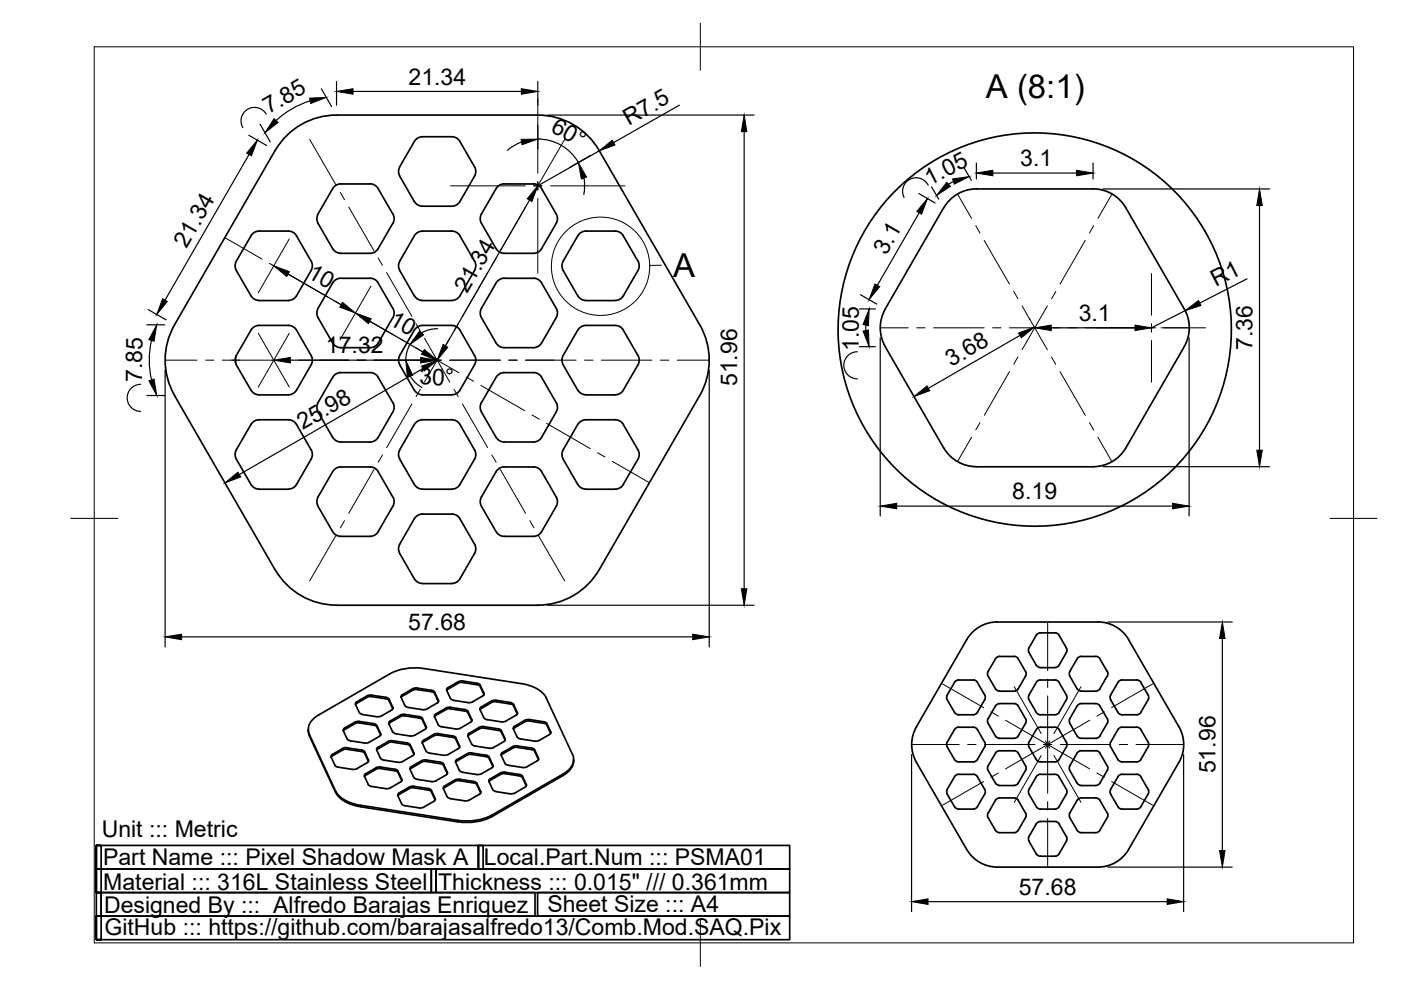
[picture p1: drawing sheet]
<svg xmlns="http://www.w3.org/2000/svg" width="297mm" height="210mm" viewBox="0 0 297 210" stroke-linecap="round" stroke-linejoin="round" font-family="sans-serif">
<!-- layer: Visible -->
<g fill="none" stroke="#000" stroke-width=".36">
<path d="M70.5 40l-3.1 5.4M72.3 39h6.1M72.3 39a2 2 0 0 0-1.8 1M78.5 39a2 2 0 0 1 1.7 1M80.2 40l3.1 5.4M87.8 30l-3 5.3a2 2 0 0 0 0 2l3 5.4M87.9 30a2 2 0 0 1 1.7-1h6.2a2 2 0 0 1 1.7 1l3.1 5.4a1.94 1.94 0 0 1 0 1.9l-3.1 5.4a1.98 1.98 0 0 1-1.7 1h-6.2a2 2 0 0 1-1.7-1M105.2 40l-3.1 5.4a2 2 0 0 0 0 2M106.9 39h6.2M106.9 39a2 2 0 0 0-1.7 1M113.1 39a2 2 0 0 1 1.7 1M114.8 40l3.1 5.4a2 2 0 0 1 0 2"/>
<path d="M50.1 55.4l3.1-5.4a2 2 0 0 1 1.7-1h6.2a2 2 0 0 1 1.8 1l3.1 5.4M50.1 55.3a2 2 0 0 0 0 2l3.1 5.4a2.03 2.03 0 0 0 1.7 1h6.2a2.1 2.1 0 0 0 1.8-1l3.1-5.3a1.98 1.98 0 0 0 0-2.1M67.4 47.4l3.1 5.3a2 2 0 0 0 1.8 1M67.5 45.4a2 2 0 0 0 0 2M72.3 59h6.2a2 2 0 0 1 1.7 1l3.1 5.4M72.3 59a2 2 0 0 0-1.8 1l-3.1 5.4M83.3 47.4l-3.1 5.3a2 2 0 0 1-1.7 1h-6.2M83.3 45.4a2 2 0 0 1 0 2M84.8 55.3a2 2 0 0 0 0 2l3 5.4M87.8 50l-3 5.4M87.9 50a2 2 0 0 1 1.7-1h6.2a2 2 0 0 1 1.7 1l3.1 5.4M100.6 55.3a1.99 1.99 0 0 1 0 2.1l-3.1 5.3a2.07 2.07 0 0 1-1.7 1h-6.2a2 2 0 0 1-1.7-1"/>
<path d="M102.1 47.4l3.1 5.3M114.8 52.7a2 2 0 0 1-1.7 1h-6.2a2 2 0 0 1-1.7-1M114.8 60a1.94 1.94 0 0 0-1.7-1h-6.2a2 2 0 0 0-1.7 1M117.9 47.4l-3.1 5.3M119.4 55.3a2 2 0 0 0 0 2l3.4 5.7a2 2 0 0 0 1.4 .7h6.2a2.1 2.1 0 0 0 1.8-1M132.1 50l3.2 5.4M132.2 50a2 2 0 0 0-1.8-1h-6.2a2 2 0 0 0-1.7 1l-3.1 5.4M135.3 55.3a2 2 0 0 1 0 2l-3.2 5.4M207 40.1h24.8M207 40a8.1 8.1 0 0 0-6.9 4.1l-12.4 21.4a8 8 0 0 0 0 8l12.4 21.5M231.8 40a8 8 0 0 1 6.9 4l12.4 21.5a7.9 7.9 0 0 1 0 8M53.2 70l-3.1 5.4a2 2 0 0 0 0 2l3.1 5.3"/>
<path d="M62.9 70l3.1 5.4a2 2 0 0 1 0 2l-3.1 5.3M62.9 70a2 2 0 0 0-1.8-1h-6.2a2 2 0 0 0-1.7 1M67.4 67.4l3.1 5.3a2 2 0 0 0 1.8 1M67.5 65.4a2 2 0 0 0 0 2M72.3 79h6.1M72.3 79a2 2 0 0 0-1.8 1l-3.1 5.4M78.5 79a2 2 0 0 1 1.7 1l3.1 5.4M83.3 67.4l-3.1 5.3a2 2 0 0 1-1.7 1h-6.2M83.3 65.4a2 2 0 0 1 0 2M87.8 70l-3 5.4a2 2 0 0 0 0 2l3 5.3M97.5 70l3.1 5.4a2 2 0 0 1 0 2l-3.1 5.3M97.5 70a2 2 0 0 0-1.7-1h-6.2a2 2 0 0 0-1.7 1"/>
<path d="M105.2 60l-3.1 5.4a2 2 0 0 0 0 2l3.1 5.3M106.9 79h6.2M106.9 79a2 2 0 0 0-1.7 1M113.1 79a2 2 0 0 1 1.7 1M114.8 60l3.1 5.4a2 2 0 0 1 0 2l-3.1 5.3M114.8 72.7a2 2 0 0 1-1.7 1h-6.2a2 2 0 0 1-1.7-1M122.5 70l-3.1 5.4a2 2 0 0 0 0 2l3.1 5.3M132.1 70l3.2 5.4a2 2 0 0 1 0 2l-3.2 5.3M132.2 70a2 2 0 0 0-1.8-1h-6.2a2 2 0 0 0-1.7 1M251.1 73.5l-12.4 21.5a8 8 0 0 1-6.9 4M53.2 82.7a2 2 0 0 0 1.7 1M53.5 89.7a2 2 0 0 1 1.4-.7h6.2a1.99 1.99 0 0 1 1.8 1l3.1 5.4a1.99 1.99 0 0 1 0 2l-3.1 5.3a2.07 2.07 0 0 1-1.8 1h-6.2a1.99 1.99 0 0 1-1.7-1l-3.1-5.3a2.01 2.01 0 0 1 0-2z"/>
<path d="M54.9 83.7h6.2M62.9 82.7a2 2 0 0 1-1.8 1M67.4 87.4l3.1 5.3a2 2 0 0 0 1.8 1M67.5 85.3a2 2 0 0 0 0 2M72.3 99h6.2a2 2 0 0 1 1.7 1M72.3 99a2 2 0 0 0-1.8 1M83.3 87.4l-3.1 5.3a2 2 0 0 1-1.7 1h-6.2M83.3 85.3a2 2 0 0 1 0 2M87.8 90l-3 5.4a2 2 0 0 0 0 2l3 5.3M87.9 82.7a2 2 0 0 0 1.7 1M87.9 90a2 2 0 0 1 1.7-1h6.2a1.99 1.99 0 0 1 1.7 1l3.1 5.4a2 2 0 0 1 0 2l-3.1 5.3a1.98 1.98 0 0 1-1.7 1h-6.2a2.1 2.1 0 0 1-1.7-1M89.6 83.7h6.2"/>
<path d="M97.5 82.7a2 2 0 0 1-1.7 1M105.2 80l-3.1 5.3a2 2 0 0 0 0 2l3.1 5.4M114.8 80l3.1 5.3a2 2 0 0 1 0 2l-3.1 5.4M114.8 92.7a2 2 0 0 1-1.7 1h-6.2a2 2 0 0 1-1.7-1M114.8 100a1.94 1.94 0 0 0-1.7-1h-6.2a2 2 0 0 0-1.7 1M122.5 82.7a2 2 0 0 0 1.7 1M124.2 83.7h6.2M132.1 90l3.2 5.4a2 2 0 0 1 0 2l-3.2 5.3M132.2 82.7a2 2 0 0 1-1.8 1M132.2 90a2 2 0 0 0-1.8-1h-6.2a2 2 0 0 0-1.7 1l-3.1 5.4a2.02 2.02 0 0 0 0 2l3.1 5.3a2.07 2.07 0 0 0 1.7 1h6.2a2.1 2.1 0 0 0 1.8-1M200.1 95a8 8 0 0 0 6.9 3.9M207 99h24.8"/>
<path d="M67.4 107.4l3.1 5.3a2 2 0 0 0 1.8 1M67.5 105.3a2 2 0 0 0 0 2M70.5 100l-3.1 5.4M80.2 100l3.1 5.4M83.3 107.4l-3.1 5.3a2 2 0 0 1-1.7 1h-6.2M83.3 105.3a2 2 0 0 1 0 2M84.8 115.4a2 2 0 0 0 0 2l3 5.3M87.8 110l-3 5.4M87.9 110a2 2 0 0 1 1.7-1h6.2a1.91 1.91 0 0 1 1.7 1l3.1 5.4M100.6 115.4a1.99 1.99 0 0 1 0 2l-3.1 5.3a2.07 2.07 0 0 1-1.7 1h-6.2a2 2 0 0 1-1.7-1M102.1 105.3a2 2 0 0 0 0 2M102.1 107.4l3.1 5.3"/>
<path d="M105.2 100l-3.1 5.4M114.8 100l3.1 5.4M114.8 112.7a2 2 0 0 1-1.7 1h-6.2a2 2 0 0 1-1.7-1M117.9 107.4l-3.1 5.3M117.9 105.3a2 2 0 0 1 0 2M58.3 120.8l-21.3-36.9a15 15 0 0 1 0-15l21.3-37a15.1 15.1 0 0 1 13-7.5h42.7a15 15 0 0 1 13 7.5l21.4 37a15 15 0 0 1 0 14.9l-21.4 37M58.4 120.8a15.1 15.1 0 0 0 12.9 7.5h42.7a15 15 0 0 0 13-7.5M211.5 131.9h21.3a7.5 7.5 0 0 1 6.5 3.7M211.5 131.9a7.5 7.5 0 0 0-6.5 3.7l-10.7 18.5M211.9 139.2h3.1M211.9 139.2l-.5 .1-.3 .4-1.6 2.7M215 139.2l.7 .3 1.7 2.9 .2 .5-1.7 3.1-.4 .4-.5 .1"/>
<path d="M218.2 137.4l-.2 .5 .2 .5 1.5 2.6 .4 .4 .5 .1M220.6 134.2h3.1M220.6 134.2l-.5 .1-.4 .4-1.5 2.7M223.7 134.2l.5 .1 .3 .4 1.6 2.7M226.1 138.4l-1.6 2.6-.3 .4-.5 .1M226.1 137.4l.1 .5-.1 .5M228.4 139.7l-1.6 2.7-.1 .5 .1 .5 1.6 2.6M229.2 139.2h3.1M229.2 139.2l-.5 .1-.3 .4M232.3 139.2l.5 .1 .4 .4M233.2 139.7l1.6 2.7 .1 .5-.1 .5-1.6 2.6M239.3 135.6l10.7 18.5"/>
<path d="M65.4 154.7l.2 1.4 5.5 11.9a6.9 6.9 0 0 0 5.3 3l20.7 3.3M72.8 154.9l.8 1.8M73.1 154.4l-.3 .3v.2l.3-.2M73.6 156.7l.7 .4 3 .4 1-.1M75.2 153.4l-2.2 1.3M75.4 149.4l.8 1.7 .4 .3 3.3 .6 1-.2 2.1-1.2 .3-.2v-.4M76.2 153.3l3 .4M76.2 153.3l-1 .1M76.6 159l-3.5-.5-2.6 1.5-.3 .3v.2l2.9-1.7 3.5 .5M76.6 159.3l.7 .4M76.6 159l.7 .4M77.3 159.4l.8 1.7v.4l-2.4 1.5-1 .1"/>
<path d="M77.3 159.7l.8 1.8M77.8 147.5l-2.2 1.3-.2 .2v.4M78.8 147.4l-1 .1M78.8 147.4l3 .4 .7 .5M79.2 153.7l.7 .4M79.9 159l.8 1.7 .7 .5M79.9 153.8l.8 1.8v.4l-2.4 1.4M79.9 154.1l.8 1.8M79.9 153.8l-.7-.4-3.5-.4-2.7 1.4M80.1 158.5l2.2-1.3 1-.2 3.3 .6 .4 .3 .8 1.7-.1 .4-.2 .2-2.6 1.4-3.5-.4M80.1 158.8l-.2 .2M80.1 158.4l-.2 .2v.4"/>
<path d="M82.3 157.5l-2.2 1.3M82.4 153.5l.9 1.7 .4 .3 3.3 .6M82.5 148.6l.8 1.7M82.5 148.3l.8 1.7M82.5 148.6l-.7-.4-3.5-.5-2.9 1.6M82.7 142.9l-15.1 8.7a3.3 3.3 0 0 0-2 4.2l5.5 11.9a6.9 6.9 0 0 0 5.3 3l20.7 3.2M82.7 142.9a11.5 11.5 0 0 1 7.2-1.2l20.6 3.2a6.8 6.8 0 0 1 5.3 3.1M83.3 157.4l3 .4M83.3 157.3l-1 .2M84.9 151.6l-2.2 1.3-.2 .1v.4l2.9-1.6 3.5 .4M85 147.9l1 1.9 .6 .2 2.9 .5M85.9 151.5l3 .4"/>
<path d="M85.9 151.5l-1 .1M86.3 157.8l.7 .4 .8 1.8M87.5 146.4l-2.5 1.5M87.5 146l-2.2 1.3-.2 .2-.1 .4M87.5 146.3l.7-.1 3.6 .5 .4 .4 .7 1.7M87.5 146l.7-.1 3.6 .5 .4 .3 .8 1.8M88.9 152.2l.7 .5 .8 1.7M88.9 151.9l.7 .4 .8 1.8M89.5 157.5l1 1.9 .5 .3 3 .4 1-.1 2.2-1.3M90.4 154.1l-.1 .3-.2 .2-2.2 1.3-.9 .1M92 155.7l-2.2 1.3-.3 .3v.2M92.1 151.9l1 2 .5 .2 3 .5 1-.2 2.4-1.4v-.4"/>
<path d="M92.9 155.9l3 .4 .8 .4M92.9 155.6l3 .4M93 155.9l-1 .1-2.5 1.5M93 155.5l-1 .2M93 148.5l-.1 .4-2.4 1.4-.9 .2M95 145.8l2.6-1.4 3.5 .5 .7 .4 .9 1.9-.3 .3-2.2 1.3-1 .2-3.3-.6-.4-.3-.8-1.7M95 146.1l-.3 .3M95 145.8l-.3 .3v.3M95.5 150.3l3.3 .5 .4 .4 .8 1.7M95.5 150l3.3 .5 .4 .3 .8 1.8M95.5 150.3h-.7l-2.7 1.7M95.5 150h-.7l-2.4 1.4-.3 .3v.2"/>
<path d="M95.9 156l.8 .4M96.6 156.8l.8 1.7M96.6 156.4l.8 1.8M97.5 158.2v.2l-.3 .3M99 159.8l-2.1 1.3M99.1 159.8l.9-.2 3 .5M99.2 156l.8 1.8M100 157.8l.7 .4 3 .4 1-.1M101.1 145.2l-3.5-.5-2.6 1.4M101.1 145.2l.7 .4 .8 1.7M101.8 150.4l.8 1.8 .4 .3 3.5 .6 .8-.2 2.1-1.3 .3-.1v-.4M102.6 154.4l3 .4 .7 .4"/>
<path d="M102.6 154.1l3 .4 .7 .4M102.6 154l-.7 .1-2.4 1.4-.3 .3v.2l2.4-1.5 1-.1M106.3 154.9l.8 1.8M106.3 155.3l.8 1.7M106.5 159.9l-.2 .2M106.5 159.5l-.3 .4 .1 .2M107.1 156.7v.2l-.2 .3-2.3 1.3M108.8 154.6l.9 1.7 .3 .3 3.3 .5M108.9 149.7l.8 1.7M108.9 149.3l.8 1.8M108.9 149.6l-.7-.4-3.5-.4-2.9 1.6M108.9 149.4l-.7-.5-3.5-.4-2.7 1.4-.2 .1v.4"/>
<path d="M109.7 158.2l3 .4 .5 .2 1 1.9-.1 .4-2.8 1.6-3.5-.4-.7-.5M109.7 158.5l3.3 .5 .4 .3 .8 1.8M109.7 158.4l-1 .2-2.2 1.3M109.7 158.1l-1 .2-2.2 1.3M115.3 153l-3.6-.4-2.6 1.4-.3 .3 .1 .2 2.8-1.6 3.6 .4M115.3 153.3l.7 .4M115.3 153l.7 .4 .8 1.8-.1 .3-2.4 1.5-.9 .1M115.8 148l5.5 11.9M116 153.7l.8 1.8M121.4 159.9a3.3 3.3 0 0 1-2 4.2l-15.1 8.7a11.7 11.7 0 0 1-7.2 1.1M194.3 154.1a7.5 7.5 0 0 0 0 7.5M202.4 144.7l-1.6 2.6-.1 .6 .1 .5 1.6 2.6 .4 .4 .5 .1"/>
<path d="M203.2 144.2h3.2l.5 .1 .3 .4M203.2 154.2h3.2l.5 .1 .3 .4M203.3 144.2l-.5 .1-.4 .4M203.3 154.2l-.5 .1-.4 .4-1.6 2.7-.1 .5 .1 .5 1.6 2.6 .4 .4 .5 .1M207.2 144.7l1.6 2.7 .1 .5-.1 .5-1.6 2.6M207.2 154.7l1.6 2.7 .1 .5-.1 .5-1.6 2.7M207.2 151l-.3 .4-.5 .1h-3.2M209.5 152.3l-.1 .5 .1 .6M209.5 142.4l-.1 .5 .1 .5M209.5 153.4l1.6 2.6 .3 .4 .5 .1h3.1M209.5 143.4l1.6 2.6 .3 .4 .5 .1M211.9 146.6h3.1"/>
<path d="M215 149.2h-3.1l-.5 .1-.3 .4-1.6 2.7M215 159.2h-3.1l-.5 .1-.3 .4-1.6 2.7M215 149.2l.5 .1 .4 .4 1.5 2.7M215 159.2l.7 .3 1.7 2.9 .2 .5-.2 .5-1.5 2.6M217.4 152.3l.1 .8-1.6 2.9-.4 .4-.5 .1M219.7 144.7l-1.5 2.6-.2 .6 .2 .5 1.5 2.6 .4 .4 .5 .1M220.6 144.2h3.1l.5 .1 .3 .4M220.6 154.2h3.1l.5 .1 .3 .4 1.6 2.7M220.6 141.6h3.1M220.6 144.2l-.5 .1-.4 .4M220.6 154.2l-.5 .1-.4 .4-1.5 2.7-.2 .5 .2 .5 1.5 2.6 .4 .4 .5 .1M224.5 144.7l1.6 2.7"/>
<path d="M226.1 148.4l-1.6 2.6-.3 .4-.5 .1h-3.1M226.1 158.4l-1.6 2.6-.3 .4-.5 .1h-3.1M226.1 147.4l.1 .5-.1 .5M226.1 157.4l.1 .5-.1 .5M226.8 152.3l-.1 .5 .1 .6 1.6 2.7M228.4 159.7l-1.6 2.7-.1 .5 .1 .5 1.6 2.6M228.4 149.7l-1.6 2.7M228.4 146l.3 .4 .5 .1M229.2 146.6h3.1M233.2 159.7l1.6 2.7 .1 .5-.1 .5-1.6 2.6M233.2 149.7l1.5 2.7M233.2 146l-.4 .4-.5 .1"/>
<path d="M233.2 156l-.4 .4-.5 .1h-3.1l-.5-.1-.3-.4M233.2 159.7l-.4-.4-.5-.1h-3.3l-.6 .5M233.2 149.7l-.4-.4-.5-.1h-3.1l-.5 .1-.3 .4M234.8 152.3l.1 .5-.1 .6-1.6 2.7M237 144.7l-1.5 2.6-.1 .6 .1 .5 1.5 2.6 .4 .4 .5 .1h3.1l.5-.1 .4-.4 1.5-2.6M241.9 144.7l1.5 2.7M241.9 144.7l-.6-.5h-3.4l-.5 .1-.4 .4M243.4 157.4l-1.5-2.7-.4-.4-3.6-.1-.5 .1-.4 .4-1.5 2.7-.1 .5 .1 .5 1.5 2.6 .4 .4 .5 .1h3.1l.5-.1 .4-.4 1.5-2.6M243.4 147.4l.2 .5-.2 .5M243.4 157.4l.2 .5-.2 .5M250 154.1a7.5 7.5 0 0 1 0 7.5l-10.7 18.5M70.2 160.5l1 1.9 .5 .3 3 .4"/>
<path d="M80.7 163l3 .4 .7 .4M80.7 162.6l3 .5 .7 .4M80.7 162.9l-1 .2-2.4 1.5M80.7 162.6l-1 .2-2.4 1.4v.4l.9 1.9 .6 .2 3.5 .5 2.6-1.4M84.3 168.7l.9 1.7M84.4 163.5l.8 1.7v.2l-.3 .4M84.4 163.8l.8 1.7M84.6 168.5l2.7-1.5 3.5 .5 .7 .4 .8 1.7M84.6 168.1l2.7-1.4 3.5 .5 .7 .4 .8 1.7M84.6 168.4l-.2 .3M84.6 168.1l-.2 .2v.4M85.1 170.4l.8 .4 3.2 .5 .7-.2"/>
<path d="M86.9 163.1l.8 1.7 .4 .4 3.3 .5 1-.1M87.2 162.5l-.3 .4v.2l.3-.2M89.4 161.6l1-.2 2.9 .5M89.4 161.6l-2.2 1.3M92.3 169.3v.2l-.3 .4-2.2 1.2M93.4 161.9l.7 .4M94 162.3l.8 1.8M94 162l.8 1.7M94.1 162l-.7-.4-3.6-.5-2.6 1.5M94.6 164.3l-2.2 1.3M94.9 163.7v.2l-.3 .4M96.5 165.7l.9-.2 3 .5"/>
<path d="M96.5 165.7l-2.2 1.3M96.6 161.6l.8 1.8M97.4 163.3l.7 .4M98.1 163.8l3.3 .4 .7-.1M99 160.1l-2.4 1.5v-.2l.3-.3M99.1 160.1l.9-.2 3.3 .6 .4 .3 .8 1.8M100.4 165.7l-3.5-.5-2.6 1.4-.2 .2-.1 .4 .3-.3M100.4 165.7l.6 .2 1 2.1-.3 .4-2.7 1.4-3.8-.6-.4-.3-.8-1.7M100.4 166l.7 .4 .8 1.7M103 160.1l.7 .4 .9 1.9-.3 .4-2.2 1.3M103.7 165.7l.8 1.7M103.9 165.1l-.3 .4 .1 .2"/>
<path d="M104.5 167.4l.7 .4M105.2 167.8l3.2 .5 .8-.2M106.3 160.1l.8 1.8M107.1 164l3.3 .6 .4 .3 .8 1.7M107.1 163.7l3 .5M107.1 164l-1 .2-2.4 1.5M107.1 163.7l-1 .2-2.2 1.3M110.1 164.2l.7 .4 .8 1.7v.2l-.3 .4M111.3 166.9l-2.2 1.3M121.6 161v.3M121.6 161.3a3.7 3.7 0 0 1-2.2 3.1l-15.1 8.7a11.7 11.7 0 0 1-7.2 1.1M194.3 161.6l10.7 18.5a7.5 7.5 0 0 0 6.5 3.7"/>
<path d="M200.8 168.4l1.6 2.6 .4 .4 .5 .1M203.2 164.2h3.2M203.3 164.2l-.5 .1-.4 .4-1.6 2.7-.1 .5 .1 .5M206.4 164.2l.5 .1 .3 .4M207.2 164.7l1.6 2.7 .1 .5-.1 .5M207.2 161l-.3 .4-.5 .1h-3.2M207.2 171l-.3 .4-.5 .1h-3.2M208.8 168.4l-1.6 2.6M209.5 162.4l-.1 .5 .1 .5M209.5 172.3l-.1 .6 .1 .5M209.5 173.4l1.6 2.6 .3 .4 .5 .1h3.1M209.5 163.4l1.6 2.6"/>
<path d="M211.1 166l.3 .4 .5 .1 3.1 .1M215 169.2h-3.1l-.5 .1-.3 .4-1.6 2.7M215 169.2l.7 .3 1.7 2.8 .2 .6-.2 .5-1.5 2.6-.4 .4-.5 .1M215.9 166l-.4 .4-.5 .1M218.2 168.4l1.5 2.6 .4 .4 .5 .1M219.7 174.7l-1.5 2.6-.2 .5 .2 .5 1.5 2.8M220.6 174.2h3.1l.5 .1 .3 .4M220.6 164.2h3.1M220.6 164.2l-.5 .1-.4 .4-1.5 2.7-.2 .5 .2 .5M220.6 174.2l-.5 .1-.4 .4M223.7 164.2l.5 .1 .3 .4 1.6 2.7M224.5 174.7l1.6 2.7"/>
<path d="M226.1 168.4l-1.6 2.6-.3 .4-.5 .1h-3.1M226.1 178.4l-1.6 2.7M226.1 167.4l.1 .5-.1 .5M226.1 177.3l.1 .5-.1 .5M228.4 169.7l-1.6 2.6-.1 .6 .1 .5 1.6 2.6M233.2 169.7l1.6 2.6 .1 .6-.1 .5-1.6 2.6M233.2 166l-.4 .4-.5 .2-3.1-.1-.5-.1-.3-.4M233.2 176l-.4 .4-.5 .1h-3.1l-.5-.1-.3-.4M233.2 169.7l-.4-.4-.5-.1h-3.1l-.5 .1-.3 .4M235.5 168.4l1.5 2.6 .4 .4 .5 .1h3.1l.5-.1 .4-.4 1.5-2.6M237.9 164.2h3.1M237.9 164.2l-.5 .1-.4 .4-1.5 2.7-.1 .5 .1 .5"/>
<path d="M241 164.2l.5 .1 .4 .4 1.5 2.7M243.4 167.4l.2 .5-.2 .5M219.7 181l.4 .4 .5 .1M224.5 181l-.3 .4-.5 .1h-3.1M239.3 180.1a7.5 7.5 0 0 1-6.5 3.7h-21.3"/>
<circle cx="219.4" cy="69.9" r="41.7"/>
</g>
<!-- layer: FD_Dimensions -->
<g fill="none" stroke="#000" stroke-width=".25">
<path d="M68.1 18.8l2.2 3.8M71.4 17.3v5M74.8 19.4h35.7M114 17.3v5M52.7 28.7l3.8 2.2M52.8 32.7l-17.8 30.9M55.1 26.3l2.2 3.8M56.4 24.2a2.87 2.87 0 0 0-3.9-1 2.87 2.87 0 0 0-1 3.9M65.8 21.4a18.9 18.9 0 0 0-7.3 4.1M110.6 30.1l-1.6 .8-1.4 1M114 26.5v5.1M114 29.5a9.9 9.9 0 0 1 8.6 4.9"/>
<path d="M116.1 24.4h43.8M123.8 37.7l.2 1.8-.2 1.7M125.2 32.9l-4.4 2.6M127.1 32l-13.1 7.4M144 22.3l-13.9 7.9M157.8 27.9v96.9M196.8 39.3a2.87 2.87 0 0 0-3.9-1.3 2.87 2.87 0 0 0-1.2 3.9M197.5 39.6l1.5 2.6M202.2 38.5l-1 .6M204.4 35.6l1.6 2.6M207 34.6v3.4M210.5 36.7h17.8"/>
<path d="M231.8 34.6v3.4M61.1 58.1l11.2 6.5M112.3 42.4l-17.9 30.9M194.8 41l3.4 2M194.9 45.1l-8.9 15.4M233.9 40.1h35.3M264.4 59.1l-10 5.2M267 43.6v51.9M31.1 68.9h3.8M31.4 65.6l3.8 2.2M32.1 72.2a18.4 18.4 0 0 0 0 8.3M35 78.5v58.7"/>
<path d="M61.6 76.4h27.6M78.4 68.1l11.3 6.5M86.9 73l-.6 1.6-.3 1.8M87 79.7l1 1.4 1.5 1.1M89.7 78.1l-39 22.5M92.8 69.7l-1.7 .2-1.7 .7M93.7 78.2h.1M150.4 78.5v58.7M181.8 74.6a2.87 2.87 0 0 0-2.9 2.8 2.87 2.87 0 0 0 2.9 2.9M182.2 65.5h3.4M182.2 73.5h3.4M182.4 62.5l3.5 2"/>
<path d="M183.6 68.9v1.2M186.6 71.6v37.8M216.3 71.1l-19.5 11.2M218.2 67.5l.1 .2M222.9 69.5h17.7M251.3 65.9l-7.2 3.6M252.1 71.6v37.8M29.9 81.5a2.87 2.87 0 0 0-2.9 2.8 2.87 2.87 0 0 0 2.8 2.9M31.1 83.9h3.8M233.9 98.9h35.3M190.1 107.3h58.5M38.5 135h108.4"/>
<path d="M116.1 128.3h43.8M234.9 131.9h26.4M259.2 135.4v45M193.3 160v33.3M251 160v33.3M196.8 191.2h50.7M234.9 183.8h26.4"/>
</g>
<g fill="#000" stroke="#000" stroke-width=".21">
<path d="M71.4 19.4l3.4-.6v1.2zM110.5 18.8l3.5 .6-3.5 .6zM54.6 29.7l-1.3 3.3-1-.5zM58.1 25.2l.9 .7-2.8 2.2zM65.6 20.8l3.6-.1-3.3 1.2zM110.5 29.5h3.5l-3.3 1.2zM122.6 34.5l1.8 3-1.1 .4zM127.1 32l2.7-2.3 .6 1zM157.8 24.4l.5 3.5h-1.1zM200.7 38.6l.8 .9-2.9 1.9zM202 37.9l3.5-.5-3.2 1.6zM207 36.7l3.5-.6v1.2z"/>
<path d="M228.3 36.1l3.5 .6-3.5 .6zM58 56.4l3.4 1.2-.6 1zM114 39.4l-1.2 3.3-1-.6zM196.6 42.1l-1.2 3.3-1-.6zM267 40.1l.6 3.5h-1.1zM33.2 68.9l-.5 3.5-1.1-.4zM34.5 63.3l1 .6-2.3 2.8zM58 76.4l3.6-.6v1.2zM72.6 64.1l2.8 2.3-3.3-1.3zM75.4 66.4l3.3 1.2-.6 1zM86 76.4l1.5 3.2-1.1 .3zM89.2 75.8l3.5 .6-3.5 .6z"/>
<path d="M89.4 77.6l3.3-1.2-2.7 2.2zM89 70.2l.8 .8-2.9 2zM90 74.1l2.7 2.3-3.3-1.3zM93.9 73l1 .6-2.2 2.8zM184.3 65.5l-.2 3.6-1.1-.3zM183 70.2l1.1-.2 .2 3.5zM185.5 60.2l1 .6-2.2 2.7zM216 70.6l3.3-1.2-2.7 2.2zM219.4 69.5l3.5-.6v1.2zM240.6 68.9l3.5 .6-3.5 .6zM251.3 65.9l2.8-2.2 .5 1.1zM31.6 80.7l1.1-.3 .5 3.5z"/>
<path d="M193.8 84.1l2.7-2.3 .6 1zM266.5 95.5h1.1l-.6 3.4zM47.7 102.4l2.7-2.3 .6 1zM186.6 107.3l3.5-.6v1.2zM248.6 106.7l3.5 .6-3.5 .6zM35 135l3.5-.5v1.1zM146.9 134.5l3.5 .5-3.5 .6zM157.2 124.8h1.1l-.5 3.5zM259.2 131.9l.5 3.5h-1.1zM193.3 191.2l3.5-.6v1.2zM247.5 190.6l3.5 .6-3.5 .6zM258.6 180.4h1.1l-.5 3.4z"/>
</g>
<!-- layer: Detail Boundary -->
<g fill="none" stroke="#000" stroke-width=".21">
<path d="M140.3 56.2l-2.5 .1"/>
<circle cx="127.3" cy="56.5" r="10.4"/>
</g>
<!-- layer: BORDER -->
<path d="M20 9.9h267v190h-267zM148.5 4.9v10M15 109.9h10M282 109.9h10M148.5 194.9v10" fill="none" stroke="#000" stroke-width=".21"/>
<!-- layer: TITLEBLOCK -->
<path d="M20.4 179.3h81v4.9h-81v-4.9v4.9h1v-4.9zM101.4 179.3h1v4.9h-1zM101.4 179.3h66v4.9h-66zM20.4 184.2h71v5h-71v-5v5h1v-5zM20.4 189.2h1v5h-1zM20.4 194.2h147v5h-147v-5v5h1v-5zM21.4 189.2h92v5h-92zM91.4 184.2h1v5h-1zM92.4 184.2h75v5h-75zM114 189.2h53.4v5h-53.4z" fill="none" stroke="#000" stroke-width=".36"/>
<!-- layer: Smart Centers -->
<g fill="none" stroke="#000" stroke-width=".21">
<path d="M65.7 29.6l5.5 9.6M95.5 39.4h15.9M113.1 39.4h1.8M114 20.9v15.8M114 38.5v1.8M116.7 39.4h15.8M119.7 29.6l-5.6 9.6M47.7 50.4l7.9 4.5M57.1 55.8l1.6 .9M60.2 57.6l9.3 5.4M61.3 50.6l-6.5 11.5M72.2 40.8l.8 1.5"/>
<path d="M73.9 43.9l5.4 9.3M80.2 54.7l.9 1.6M82 57.8l5.3 9.3M103.4 57.8l-5.4 9.3M105.2 54.7l-.9 1.6M111.4 43.9l-5.3 9.3M113.2 40.8l-.9 1.5M114 42.1v15.8M203 41.1l3 5.2M206.9 47.9l.9 1.5M208.7 51l5.3 9.2M230.1 50.9l-5.4 9.3"/>
<path d="M231.9 47.9l-.9 1.5M235.8 41.1l-3 5.2M244.1 58v8.8M35 76.4h6.8M43.6 76.4h1.8M47.1 76.4h10.8M50 75.5v1.8M54.8 70.6l6.5 11.5M59.6 76.4h1.8M61.3 70.6l-6.5 11.5M63.2 76.4h10.7M71 63.9l1.6 .9"/>
<path d="M74.1 65.7l9.3 5.3M75.7 76.4h1.8M78.7 60.7l-6.6 11.4M79.3 76.4h10.7M85 71.9l1.5 .9M88.1 73.7l9.2 5.4M88.2 68.6l.9 1.6M90 71.7l5.4 9.3M91.8 76.4h1.8M95.4 76.4h10.7M95.4 71.7l-5.4 9.3M97.2 68.6l-.9 1.6"/>
<path d="M98.9 79.9l1.5 .9M107.9 76.4h1.7M111.4 76.4h10.8M123.9 76.4h1.8M127.5 76.4h10.7M140 76.4h1.8M143.6 76.4h6.8M186.6 69.5h6M194.4 69.5h1.8M198 69.5h10.7M210.4 69.5h1.8M214 69.5h10.7"/>
<path d="M214 78.8l-5.3 9.3M214.9 61.8l.9 1.5M215.8 75.7l-.9 1.5M216.7 64.9l5.4 9.3M222.1 64.9l-5.4 9.2M222.9 75.7l.9 1.6M223.9 61.8l-.9 1.5M224.7 78.8l5.4 9.3M226.5 69.5h1.8M230.1 69.5h11.4M242.6 69.5h2.4M244.1 68.6v1.8"/>
<path d="M244.1 72.2v8.8M246.2 69.5h9.5M79.3 99.6l-5.4 9.3M81.1 96.5l-.9 1.5M87.3 85.6l-5.3 9.3M89.1 82.5l-.9 1.6M96.3 82.5l.9 1.6M98 85.7l5.4 9.2M102 81.7l9.3 5.4M104.3 96.5l.9 1.5M106.1 99.6l5.3 9.3M112.8 88l1.5 .9"/>
<path d="M115.9 89.8l9.3 5.3M126.7 96l1.6 .9M129.8 97.8l7.9 4.6M206 92.7l-3 5.2M207.8 89.6l-.9 1.6M231 89.6l.9 1.6M232.8 92.7l3 5.2M71.2 113.5l-5.5 9.7M73 110.4l-.8 1.5M112.3 110.4l.9 1.5M114.1 113.5l5.6 9.7M222.1 132.1v10.1"/>
<path d="M193.3 157.9h10.1M199.8 145l8.7 5M205.1 157.9h1.8M208.7 157.9h10.7M210.1 150.9l1.5 .9M213.2 152.7l8.7 5M215 145.6l5.8 9.9M221.2 157.9h1.8M221.7 157.1l.9 1.5M221.9 158l-8.7 5M222.1 144v1.8M222.1 147.5v10.1"/>
<path d="M222.1 158.1v10.1M222.3 158l8.7 5M222.6 157.1l-.9 1.5M224.8 157.9h10.7M229.2 145.6l-5.7 9.9M231 152.7l-8.7 5M234.1 150.9l-1.5 .9M237.3 157.9h1.8M240.9 157.9h10.1M244.4 145l-8.7 5M208.5 165.7l-8.7 5M211.6 163.9l-1.5 .9"/>
<path d="M220.8 160.2l-5.8 9.9M222.1 170v1.7M222.1 173.5v10.1M223.5 160.2l5.7 9.9M232.6 163.9l1.5 .9M235.7 165.7l8.7 5"/>
</g>
<g font-size="7">
<text x="209" y="20.7">A (8:1)</text>
<text x="142.7" y="58.6">A</text>
</g>
<g font-size="4.9">
<text x="86.6" y="17.9">21.34</text>
<text x="57" y="24.2" transform="rotate(-30 57 24.2)">7.85</text>
<text x="116.6" y="27.7" transform="rotate(30 116.6 27.7)">60°</text>
<text x="133.3" y="26.7" transform="rotate(-30 133.3 26.7)">R7.5</text>
<text x="216.3" y="35.2">3.1</text>
<text x="197.1" y="39.4" transform="rotate(-27 197.1 39.4)">1.05</text>
<text x="39.6" y="52.8" transform="rotate(-60 39.6 52.8)">21.34</text>
<text x="65" y="58.7" transform="rotate(30 65 58.7)">10</text>
<text x="187.9" y="54.3" transform="rotate(-60 187.9 54.3)">3.1</text>
<text x="99.1" y="62.4" transform="rotate(-60 99.1 62.4)">21.34</text>
<text x="257.7" y="61" transform="rotate(-27 257.7 61)">R1</text>
<text x="82.3" y="68.7" transform="rotate(30 82.3 68.7)">10</text>
<text x="228.7" y="68">3.1</text>
<text x="69.1" y="74.9">17.32</text>
<text x="182.1" y="74.4" transform="rotate(-90 182.1 74.4)">1.05</text>
<text x="201.7" y="77.8" transform="rotate(-30 201.7 77.8)">3.68</text>
<text x="265.6" y="74.3" transform="rotate(-90 265.6 74.3)">7.36</text>
<text x="30.1" y="81" transform="rotate(-90 30.1 81)">7.85</text>
<text x="88.8" y="81.4" transform="rotate(2 88.8 81.4)">30°</text>
<text x="156.3" y="81.9" transform="rotate(-90 156.3 81.9)">51.96</text>
<text x="64.2" y="91.2" transform="rotate(-30 64.2 91.2)">25.98</text>
<text x="214.6" y="105.8">8.19</text>
<text x="86.6" y="133.6">57.68</text>
<text x="257.7" y="164" transform="rotate(-90 257.7 164)">51.96</text>
<text x="21.6" y="177.4">Unit ::: Metric</text>
<text x="21.9" y="183.4">Part Name ::: Pixel Shadow Mask A</text>
<text x="102.6" y="183.4">Local.Part.Num ::: PSMA01</text>
<text x="21.9" y="188.8">Material ::: 316L Stainless Steel</text>
<text x="92.9" y="188.7">Thickness ::: 0.015&quot; /// 0.361mm</text>
<text x="216" y="189.7">57.68</text>
<text x="22.1" y="193.6">Designed By ::: Alfredo Barajas Enriquez</text>
<text x="116.1" y="193.4">Sheet Size ::: A4</text>
<text x="22.2" y="198.3">GitHub ::: https://github.com/barajasalfredo13/Comb.Mod.SAQ.Pix</text>
</g>
</svg>
